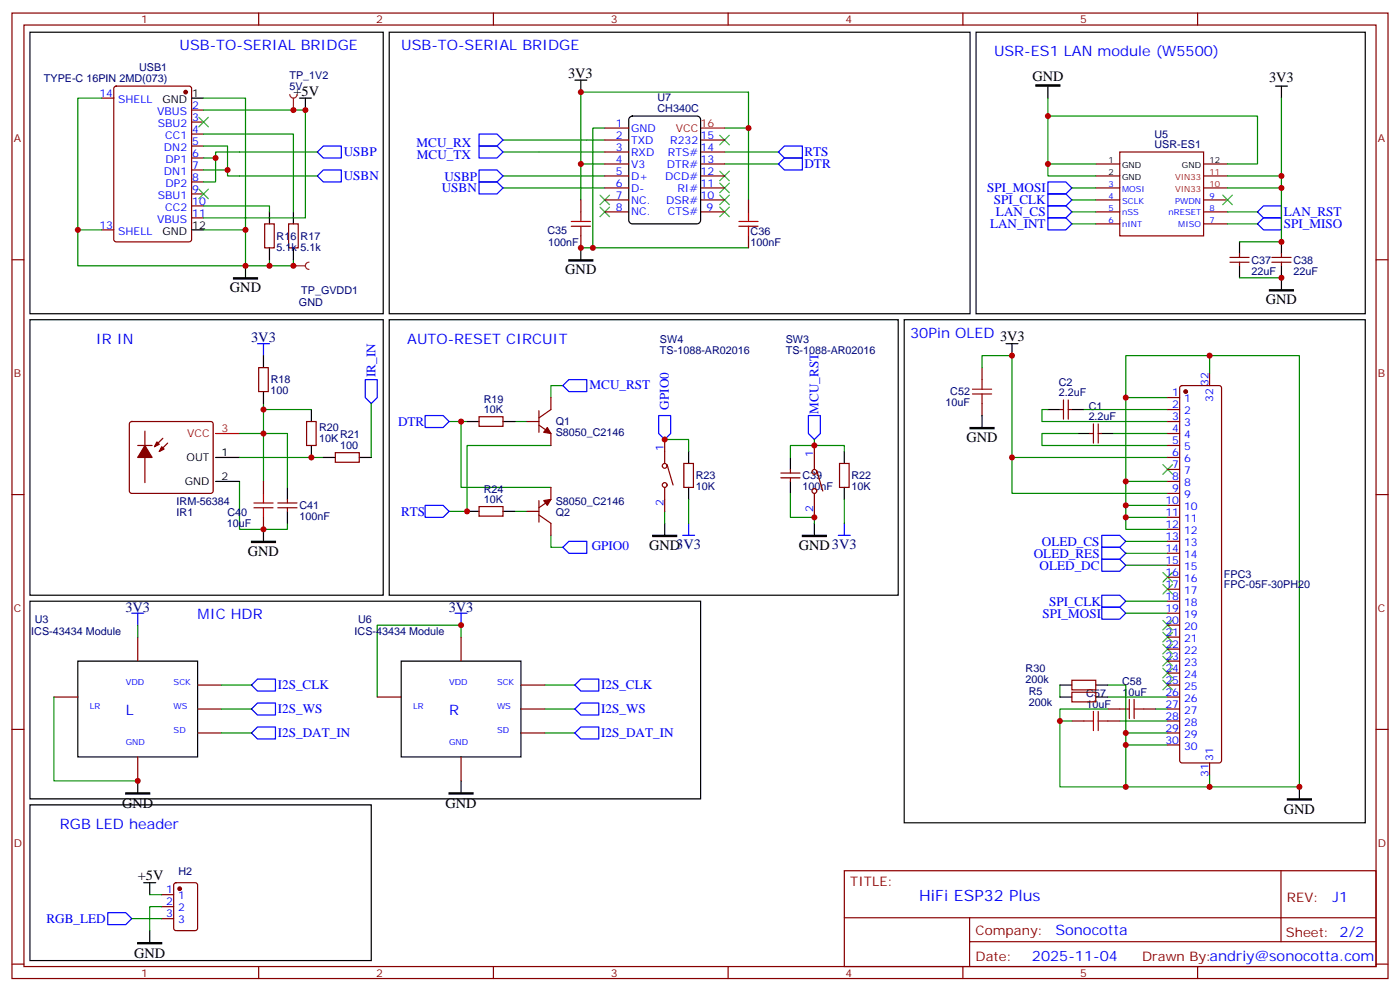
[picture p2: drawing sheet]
<svg xmlns="http://www.w3.org/2000/svg" width="412mm" height="292mm" viewBox="0 0 412 292" stroke-linecap="round" stroke-linejoin="round" font-family="sans-serif">
<g fill="none" stroke="#870000" stroke-width=".35">
<path d="M3.5 3.8h405.4v284.4h-405.4zM7.1 7.4h398.2v277.3h-398.2zM76.2 3.8v3.6M145.3 3.8v3.6M214.5 3.8v3.6M283.6 3.8v3.6M352.8 3.8v3.6M3.5 76.5h3.6M78 65.9h2.8v7.1h-2.8zM85 65.9h2.8v7.1h-2.8zM405.3 76.5h3.6M3.5 145.7h3.6"/>
<path d="M405.3 145.7h3.6M3.5 214.8h3.6M405.3 214.8h3.6M248.7 256.4h156.6v28.3h-156.6zM377.3 256.5v20.8M248.7 270.3h156.5M285.6 277.3h119.6M285.6 270.3v14.1M3.5 284h3.6M76.2 284.7v3.5M145.3 284.7v3.5M214.5 284.7v3.5"/>
<path d="M283.6 284.7v3.5M352.8 284.7v3.5M405.3 284h3.6"/>
</g>
<path d="M79.4 76.5v1.8h-7.1M86.4 76.5v1.8h-7M70.6 141.8v14.1h14.1v-1.8" fill="none" stroke="#008700" stroke-width=".35"/>
<path d="M79.4 62.4v3.5M79.4 73v3.5M86.4 62.4v3.5M86.4 73v3.5" fill="none" stroke="#000" stroke-width=".35"/>
<path d="M38.3 124.3l.5-.2h23.3l.5 .2 .2 .5v19.8l-.2 .5-.5 .2h-23.3l-.5-.2-.2-.5v-19.8z" fill="#fff" stroke="#870000" stroke-width=".35"/>
<g fill="none" stroke="#000" stroke-width=".35">
<path d="M8.8 9.5h104.1v82.9h-104.1zM287.5 9.5h114.7v82.9h-114.7zM56.4 28.9h3.6M308.7 25.4v3.5M375.7 25.4h3.5M377.5 25.4v3.5M56.4 67.7h3.6M72.3 78.3v3.5M365.1 71.2v3.6M365.1 78.3v3.5M377.5 71.2v3.6M377.5 78.3v7"/>
<path d="M8.8 94.2h104.1v81.1h-104.1zM77.6 104.7v3.6M77.6 115.3v3.6M63.5 134.7h7.1M91.7 120.6v3.5M91.7 131.2v3.5M95.2 134.7h3.6M105.8 134.7h3.6M63.5 141.8h7.1M77.6 155.9v3.5M84.7 143.5v3.6M84.7 150.6v3.5"/>
</g>
<path d="M63.5 127.7h7.1" fill="none" stroke="#f00" stroke-width=".35"/>
<g fill="#870000" stroke="#870000" stroke-width=".35">
<path d="M42.7 131.2l2.1 3.5h-4.2z"/>
<path d="M47.6 131.6l.7 .7-1.4 .7z"/>
<path d="M46.2 130.1l.7 .7-1.4 .8z"/>
<circle cx="54.7" cy="27.1" r=".53"/>
</g>
<g fill="none" stroke="#870000" stroke-width=".35">
<path d="M30 28.9h3.5M33.7 25.6l.5-.2h21.5l.7 .4v44.7l-.4 .7h-21.8l-.6-.4-.1-44.7zM56.4 32.4h3.6M56.4 35.9h3.6M56.4 39.5h3.6M56.4 43h3.6M56.4 46.5h3.6M56.4 50.1h3.6M56.4 53.6h3.6M56.4 57.1h3.6M322.8 48.3h7M322.8 51.8h7"/>
<path d="M322.8 55.4h7M322.8 58.9h7M329.8 44.8h24.7v24.7h-24.7zM354.5 48.3h7.1M354.5 51.8h7.1M354.5 55.4h7.1M354.5 58.9h7.1M30 67.7h3.5M56.4 60.6h3.6M56.4 64.2h3.6M322.8 62.4h7M322.8 65.9h7"/>
<path d="M354.5 62.4h7.1M354.5 65.9h7.1M362.3 77.2h5.6M362.3 75.8h5.6M365.1 74.8v1M365.1 77.2v1.1M374.6 77.2h5.7M374.6 75.8h5.7M377.5 74.8v1M377.5 77.2v1.1M76.2 108.3h2.8v7h-2.8zM40.6 131.2h4.2"/>
<path d="M42.7 127v15.1M48 129.1l-2.5 2.5M49.4 130.5l-2.5 2.5M90.3 124.1h2.8v7.1h-2.8zM98.8 133.3h7v2.8h-7zM77.6 141.8v3.5M77.6 152.4v3.5M81.8 148.1h5.7M81.8 149.5h5.7M84.7 147.1v1M84.7 149.5v1.1"/>
</g>
<path d="M305.2 25h7v.4h-7zM68.8 81.8h7v.4h-7zM373.9 85.3h7.1v.4h-7.1zM74.1 159.4h7v.4h-7z" fill="#000" stroke="#000" stroke-width=".35"/>
<g fill="none" stroke="#008700" stroke-width=".35">
<path d="M30 28.9h-7.1v38.8h7.1M60 28.9h12.3v38.8M60 32.4h30v31.8h-30M60 39.5h26.4v22.9M308.7 28.9v19.4h14.1M308.7 34.2h61.7v14.1h-8.8M377.5 28.9v22.9h-15.9M60 46.5h3.5M60 50.1h7M308.7 48.3v3.5h14.1M315.7 55.4h7.1M315.7 58.9h7.1"/>
<path d="M377.5 51.8v3.6h-15.9M377.5 55.4v15.8h-12.4M22.9 67.7v10.6h49.4v-10.6h-12.3M60 60.6h19.4v1.8M315.7 62.4h7.1M315.7 65.9h7.1M361.6 62.4h8.8M361.6 65.9h8.8M365.1 81.8h12.4M77.6 118.9v22.9M109.4 118.9v15.8M70.6 127.7h14.1v15.8"/>
<path d="M70.6 134.7h24.6M77.6 120.6h14.1"/>
</g>
<path d="M74.8 149.5h5.6M74.8 148.1h5.6M77.6 145.3v2.8M77.6 149.5v2.9" fill="none" stroke="#a10000" stroke-width=".35"/>
<path d="M93.5 44.8l1.7-1.8h5.3v3.5h-5.3zM93.5 51.8l1.7-1.7h5.3v3.5h-5.3zM308.7 53.6h5.3l1.7 1.8-1.7 1.7h-5.3zM308.7 57.1h5.3l1.7 1.8-1.7 1.7h-5.3zM308.7 60.6h5.3l1.7 1.8-1.7 1.8h-5.3zM308.7 64.2h5.3l1.7 1.7-1.7 1.8h-5.3zM370.4 65.9l1.8-1.7h5.3v3.5h-5.3zM370.4 62.4l1.8-1.8h5.3v3.6h-5.3zM75.8 101.2h3.6M77.6 101.2v3.5M107.6 111.8h3.5v5.3l-1.7 1.8-1.8-1.8z" fill="none" stroke="#00f" stroke-width=".35"/>
<path d="M58.6 34.5l2.8 2.9M61.4 34.5l-2.8 2.9M58.6 55.7l2.8 2.8M61.4 55.7l-2.8 2.8M360.2 57.5l2.8 2.8M363 57.5l-2.8 2.8" fill="none" stroke="#3c3" stroke-width=".35"/>
<path d="M86.4 78.3h3.6M91 77.2a1.06 1.06 0 0 0-1 1.1 1.06 1.06 0 0 0 1 1" fill="none" stroke="#8c2424" stroke-width=".35"/>
<circle cx="86.4" cy="78.3" r=".18" fill="#8c2424"/>
<path d="M88.2 28.9h3.5M90 28.9v3.5M8.8 237h100.6v45.9h-100.6zM42.3 260h3.6M44.1 260v3.5M44.1 274.1v3.5" fill="none" stroke="#000" stroke-width=".35"/>
<path d="M47.6 263.5h3.6M47.6 267h3.6M47.6 270.5h3.6M51.4 260.2l.5-.2h5.6l.7 .4v13l-.5 .6-5.8 .1-.7-.5v-12.9z" fill="none" stroke="#870000" stroke-width=".35"/>
<circle cx="52.9" cy="261.7" r=".53" fill="#870000" stroke="#870000" stroke-width=".35"/>
<path d="M40.6 277.6h7v.4h-7z" fill="#000" stroke="#000" stroke-width=".35"/>
<path d="M38.8 270.5h8.8M44.1 263.5h3.5M47.6 267h-3.5v7.1" fill="none" stroke="#008700" stroke-width=".35"/>
<path d="M31.7 268.8h5.3l1.8 1.7-1.8 1.8h-5.3z" fill="none" stroke="#00f" stroke-width=".35"/>
<path d="M85.4 27.8a1.06 1.06 0 0 0 1 1.1 1.06 1.06 0 0 0 1.1-1.1M86.4 28.9v3.5" fill="none" stroke="#8c2424" stroke-width=".35"/>
<circle cx="86.4" cy="32.4" r=".18" fill="#8c2424"/>
<g fill="none" stroke="#00f" stroke-width=".35">
<path d="M141.1 39.5h5.3l1.8 1.7-1.8 1.8h-5.3zM141.1 43h5.3l1.8 1.8-1.8 1.7h-5.3zM141.1 53.6h5.3l1.8 1.8-1.8 1.7h-5.3zM141.1 50.1h5.3l1.8 1.7-1.8 1.8h-5.3zM229.3 44.8l1.8-1.8h5.3v3.5h-5.3zM229.3 48.3l1.8-1.8h5.3v3.6h-5.3zM165.8 113.6l1.8-1.8h5.3v3.5h-5.3zM125.2 122.4h5.3l1.8 1.7-1.8 1.8h-5.3zM194 122.4h3.6v5.3l-1.8 1.7-1.8-1.7zM238.1 122.4h3.6v5.3l-1.8 1.7-1.8-1.7zM125.2 148.8h5.3l1.8 1.8-1.8 1.8h-5.3zM201.1 157.7h3.5"/>
<path d="M202.8 154.1v3.6M246.9 157.7h3.6M248.7 154.1v3.6M324.6 157.7h5.2l1.8 1.7-1.8 1.8h-5.2zM165.8 161.2l1.8-1.8h5.3v3.5h-5.3zM324.6 178.8h5.2l1.8 1.8-1.8 1.8h-5.2zM324.6 175.3h5.2l1.8 1.8-1.8 1.7h-5.2zM324.6 164.7h5.2l1.8 1.8-1.8 1.7h-5.2zM324.6 161.2h5.2l1.8 1.7-1.8 1.8h-5.2zM38.8 180.6h3.5M40.6 180.6v3.5M134.1 180.6h3.5"/>
<path d="M135.8 180.6v3.5M74.1 208.8l1.7-1.8h5.3v3.6h-5.3zM74.1 215.9l1.7-1.8h5.3v3.5h-5.3zM74.1 201.8l1.7-1.8h5.3v3.5h-5.3zM169.3 201.8l1.8-1.8h5.3v3.5h-5.3zM169.3 215.9l1.8-1.8h5.3v3.5h-5.3zM169.3 208.8l1.8-1.8h5.3v3.6h-5.3z"/>
</g>
<g fill="none" stroke="#a10000" stroke-width=".35">
<path d="M168.3 66.6h5.6M168.3 65.2h5.6M171.1 62.4v2.8M171.1 66.6v2.9M217.7 66.6h5.6M217.7 65.2h5.6M220.5 62.4v2.8M220.5 66.6v2.9M286.5 116h5.6M286.5 114.6h5.6M289.3 111.8v2.8M289.3 116v2.9"/>
<path d="M319.3 212.3h2.8M322.1 209.5v5.7M323.5 212.3h2.8M323.5 209.5v5.7M329.8 208.8h2.9M332.7 206v5.6M334.1 208.8h2.8M334.1 206v5.6"/>
</g>
<g fill="none" stroke="#870000" stroke-width=".35">
<path d="M178.2 37.7h7M171.1 58.9v3.5M178.2 41.2h7M178.2 44.8h7M178.2 48.3h7M178.2 51.8h7M178.2 55.4h7M178.2 58.9h7M206.4 41.2h7M206.4 44.8h7M206.4 48.3h7M206.4 51.8h7"/>
<path d="M206.4 55.4h7M206.4 58.9h7M220.5 58.9v3.5M171.1 69.5v3.5M178.2 62.4h7M206.4 62.4h7M220.5 69.5v3.5M162.3 117.1v3.5l-3.6 2.5M289.3 108.3v3.5M289.3 118.9v3.5M313.3 117.8v5.6M314.7 117.8v5.6"/>
<path d="M344 117.1h3.5M347.7 113.8l.5-.2h10.9l.5 .2 .2 .5v109.7l-.2 .5-.5 .2h-10.9l-.5-.3-.2-.4v-109.7zM356.3 110v3.6M141.1 122.7h7.1v2.9h-7.1zM155.2 124.1h3.5M158.7 125.2l3.6 2.5v3.5M158.7 121v6.3M195.8 129.4v7.1M196.5 136.8l1.8 6M201.4 136.5h2.9v7h-2.9zM230 139.3h5.7M232.8 138.3v1"/>
<path d="M239.9 131.2v7.1M240.6 138.6l1.8 6M247.3 136.5h2.8v7h-2.8zM312.2 120.6h1.1M314.7 120.6h1M321 127.7h1.1M322.1 124.8v5.7M323.5 124.8v5.7M323.5 127.7h1.1M344 127.7h3.5M344 120.6h3.5M344 124.1h3.5"/>
<path d="M344 131.2h3.5M344 134.7h3.5M344 138.3h3.5M141.1 149.2h7.1v2.8h-7.1zM155.2 150.6h3.5M158.7 151.7l3.6 2.4v3.6M158.7 147.4v6.4M162.3 143.5v3.6l-3.6 2.4M195.8 143.5v7.1M230 140.7h5.7M232.8 140.7v1.1M239.9 145.3v7.1"/>
<path d="M344 141.8h3.5M344 145.3h3.5M344 148.8h3.5M344 152.4h3.5M344 155.9h3.5M344 159.4h3.5M344 162.9h3.5M344 166.5h3.5M344 170h3.5M344 173.5h3.5M344 177.1h3.5M40.6 187.6v7.1"/>
<path d="M135.8 187.6v7.1M344 180.6h3.5M344 184.1h3.5M344 187.6h3.5M344 191.2h3.5M344 194.7h3.5M344 198.2h3.5M15.9 205.3h7M58.2 208.8h7.1M58.2 201.8h7.1M58.2 215.9h7.1M111.1 205.3h7.1"/>
<path d="M153.5 208.8h7M153.5 201.8h7M153.5 215.9h7M315.7 200.3h7.1v2.9h-7.1zM315.7 203.9h7.1v2.8h-7.1zM315.7 212.3h3.6M326.3 208.8h3.5M326.3 212.3h3.5M336.9 208.8h3.5M344 208.8h3.5M344 212.3h3.5M344 201.8h3.5"/>
<path d="M344 205.3h3.5M344 215.9h3.5M344 219.4h3.5M40.6 222.9v7.1M135.8 222.9v7.1M356.3 224.7v3.5"/>
<circle cx="195.8" cy="137.2" r=".71"/>
<circle cx="239.9" cy="139" r=".71"/>
<circle cx="195.8" cy="142.8" r=".71"/>
<circle cx="239.9" cy="144.6" r=".71"/>
</g>
<g fill="none" stroke="#000" stroke-width=".35">
<path d="M114.7 9.5h171.1v82.9h-171.1zM169.3 23.6h3.6M171.1 23.6v3.5M185.4 34.6l.9-.4h19l.9 .4 .2 .6v29.7l-.5 .8-.6 .2h-19l-.9-.4-.2-.6v-29.7zM171.1 73v3.5M114.7 94.2h149.9v81.1h-149.9zM266.3 94.2h135.9v148.1h-135.9zM296.3 101.2h3.6M298.1 101.2v3.5M137.6 124.1h3.5M148.2 124.1h3.5M202.8 133v3.5"/>
<path d="M232.8 134.7v3.6M248.7 133v3.5M289.3 122.4v3.5M308.7 120.6h3.5M315.7 120.6h3.6M317.5 127.7h3.5M324.6 127.7h3.5M137.6 150.6h3.5M148.2 150.6h3.5M195.8 154.1v3.6M202.8 143.5v3.6M232.8 141.8v3.5"/>
<path d="M239.9 154.1v3.6M248.7 143.5v3.6M8.8 177.1h197.6v58.2h-197.6zM22.9 194.7h35.3v28.2h-35.3zM118.2 194.7h35.3v28.2h-35.3zM312.2 201.8h3.5M312.2 205.3h3.5M322.8 201.8h3.5M322.8 205.3h3.5M40.6 230v3.5M135.8 230v3.5M382.8 231.7v3.6"/>
</g>
<g fill="none" stroke="#008700" stroke-width=".35">
<path d="M178.2 37.7h-3.6v35.3M213.4 37.7h7.1v-10.6h-49.4v21.2h7.1M220.5 37.7v21.2M60 43h7v8.8h26.5M93.5 44.8h-30v8.8h-3.5M148.2 44.8h30M148.2 41.2h30M148.2 55.4h30M148.2 51.8h30M171.1 48.3v10.6M213.4 44.8h15.9M213.4 48.3h15.9"/>
<path d="M171.1 73h49.4M165.8 113.6h-3.5v3.5M289.3 108.3v-3.6h8.8v30h45.9M331.6 117.1v24.7h12.4M356.3 110v-5.3h-24.7v12.4h12.4M356.3 104.7h26.5v127h-26.5v-3.5M132.3 124.1h5.3M135.8 124.1v19.4h26.5M151.7 124.1h3.5M162.3 131.2h-24.7v19.4h-5.3M195.8 129.4h7v3.6M239.9 131.2h8.8v1.8"/>
<path d="M239.9 131.2h-7.1v3.5M239.9 129.4v1.8M298.1 134.7v10.6h45.9M308.7 120.6h-1.8v3.5h37.1M317.5 127.7h-10.6v3.5h37.1M319.3 120.6h24.7M328.1 127.7h15.9M151.7 150.6h3.5M162.3 157.7v3.5h3.5M195.8 150.6v3.5M202.8 147.1v7M232.8 145.3v7.1h7.1v1.7"/>
<path d="M248.7 147.1v7M331.6 152.4v3.5h12.4M331.6 148.8v3.6h12.4M331.6 141.8v7h12.4M331.6 159.4h12.4M331.6 177.1h12.4M331.6 166.5h12.4M331.6 162.9h12.4M40.6 184.1v3.5M135.8 187.6v-3.5h-24.7v21.2M331.6 180.6h12.4M15.9 205.3v24.7h24.7"/>
<path d="M65.3 208.8h8.8M65.3 215.9h8.8M65.3 201.8h8.8M160.5 208.8h8.8M160.5 215.9h8.8M160.5 201.8h8.8M312.2 201.8v3.5M315.7 212.3h-3.5v19.4h19.4M326.3 201.8h5.3v14.1M326.3 208.8h-14.1v3.5M326.3 205.3h17.7M329.8 212.3h14.2"/>
<path d="M340.4 208.8h3.6M344 215.9h-12.4v3.5M344 219.4h-12.4v12.3h24.7"/>
</g>
<g fill="none" stroke="#3c3" stroke-width=".35">
<path d="M212 39.8l2.8 2.9M214.8 39.8l-2.8 2.9M176.7 57.5l2.9 2.8M179.6 57.5l-2.9 2.8M212 57.5l2.8 2.8M212 53.9l2.8 2.9M212 50.4l2.8 2.8M214.8 57.5l-2.8 2.8M214.8 53.9l-2.8 2.9M214.8 50.4l-2.8 2.8M176.7 61l2.9 2.8M179.6 61l-2.9 2.8"/>
<path d="M212 61l2.8 2.8M214.8 61l-2.8 2.8M342.5 136.8l2.9 2.9M345.4 136.8l-2.9 2.9M342.5 172.1l2.9 2.8M342.5 168.6l2.9 2.8M345.4 172.1l-2.9 2.8M345.4 168.6l-2.9 2.8M342.5 189.8l2.9 2.8M342.5 193.3l2.9 2.8M342.5 196.8l2.9 2.8M342.5 186.2l2.9 2.9"/>
<path d="M342.5 182.7l2.9 2.8M345.4 189.8l-2.9 2.8M345.4 193.3l-2.9 2.8M345.4 196.8l-2.9 2.8M345.4 186.2l-2.9 2.9M345.4 182.7l-2.9 2.8M342.5 200.3l2.9 2.9M345.4 200.3l-2.9 2.9"/>
</g>
<path d="M167.6 76.5h7v.4h-7zM285.8 125.9h7v.4h-7zM192.3 157.7h7v.3h-7zM236.4 157.7h7v.3h-7zM37 233.5h7.1v.4h-7.1zM132.3 233.5h7v.4h-7zM379.2 235.3h7.1v.3h-7.1z" fill="#000" stroke="#000" stroke-width=".35"/>
<g fill="#870000" stroke="#870000" stroke-width=".35">
<path d="M160.2 147.4l2.1-.3-1.1 1.7z"/>
<path d="M161.2 125.9l1.1 1.8-2.1-.4z"/>
<circle cx="349.2" cy="115.3" r=".53"/>
</g>
<path d="M206.4 37.7h7" fill="none" stroke="#f00" stroke-width=".35"/>
<g fill="#c00">
<circle cx="79.4" cy="78.3" r=".88"/>
<circle cx="77.6" cy="155.9" r=".88"/>
<circle cx="77.6" cy="127.7" r=".88"/>
<circle cx="91.7" cy="134.7" r=".88"/>
<circle cx="77.6" cy="120.6" r=".88"/>
<circle cx="22.9" cy="67.7" r=".88"/>
<circle cx="72.3" cy="78.3" r=".88"/>
<circle cx="72.3" cy="67.7" r=".88"/>
<circle cx="63.5" cy="46.5" r=".88"/>
<circle cx="67" cy="50.1" r=".88"/>
<circle cx="308.7" cy="48.3" r=".88"/>
<circle cx="308.7" cy="34.2" r=".88"/>
<circle cx="377.5" cy="51.8" r=".88"/>
<circle cx="377.5" cy="55.4" r=".88"/>
<circle cx="377.5" cy="71.2" r=".88"/>
<circle cx="377.5" cy="81.8" r=".88"/>
<circle cx="86.4" cy="78.3" r=".88"/>
<circle cx="86.4" cy="32.4" r=".88"/>
<circle cx="331.6" cy="215.9" r=".88"/>
<circle cx="312.2" cy="212.3" r=".88"/>
<circle cx="331.6" cy="231.7" r=".88"/>
<circle cx="331.6" cy="219.4" r=".88"/>
<circle cx="331.6" cy="152.4" r=".88"/>
<circle cx="331.6" cy="148.8" r=".88"/>
<circle cx="331.6" cy="141.8" r=".88"/>
<circle cx="331.6" cy="117.1" r=".88"/>
<circle cx="298.1" cy="134.7" r=".88"/>
<circle cx="356.3" cy="231.7" r=".88"/>
<circle cx="382.8" cy="231.7" r=".88"/>
<circle cx="356.3" cy="104.7" r=".88"/>
<circle cx="298.1" cy="104.7" r=".88"/>
<circle cx="90" cy="32.4" r=".88"/>
<circle cx="171.1" cy="27.1" r=".88"/>
<circle cx="174.6" cy="73" r=".88"/>
<circle cx="220.5" cy="37.7" r=".88"/>
<circle cx="171.1" cy="73" r=".88"/>
<circle cx="171.1" cy="48.3" r=".88"/>
<circle cx="195.8" cy="129.4" r=".88"/>
<circle cx="239.9" cy="131.2" r=".88"/>
<circle cx="239.9" cy="152.4" r=".88"/>
<circle cx="135.8" cy="124.1" r=".88"/>
<circle cx="137.6" cy="150.6" r=".88"/>
<circle cx="40.6" cy="230" r=".88"/>
<circle cx="135.8" cy="184.1" r=".88"/>
</g>
<text font-size="4.6" fill="#00f" x="270.8" y="265.5">HiFi ESP32 Plus</text>
<g font-size="4.2" fill="#00f">
<text x="52.9" y="14.8">USB-TO-SERIAL BRIDGE</text>
<text x="118.2" y="14.8">USB-TO-SERIAL BRIDGE</text>
<text x="292.8" y="16.5">USR-ES1 LAN module (W5500)</text>
<text x="28.2" y="101.2">IR IN</text>
<text x="119.9" y="101.2">AUTO-RESET CIRCUIT</text>
<text x="268.1" y="99.4">30Pin OLED</text>
<text x="58.2" y="182.4">MIC HDR</text>
<text x="37" y="210.6">L</text>
<text x="132.3" y="210.6">R</text>
<text x="17.6" y="244.1">RGB LED header</text>
<text x="392.5" y="265.7">J1</text>
<text x="310.9" y="275.3">Sonocotta</text>
<text x="304" y="283.1">2025-11-04</text>
</g>
<g font-size="4.2">
<text x="167.3" y="22.9">3V3</text>
<text x="304.1" y="23.9">GND</text>
<text x="86.4" y="28.2">+5V</text>
<text x="373.8" y="24.2">3V3</text>
<text x="166.5" y="80.8">GND</text>
<text x="67.7" y="86.1">GND</text>
<text x="372.9" y="89.7">GND</text>
<text x="294.6" y="100.5">3V3</text>
<text x="284.7" y="130.2">GND</text>
<text x="191.2" y="161.9">GND3V3</text>
<text x="235.3" y="161.9">GND3V3</text>
<text x="73" y="163.7">GND</text>
<text x="36" y="237.8">GND</text>
<text x="131.2" y="237.8">GND</text>
<text x="378.2" y="239.6">GND</text>
<text x="40.6" y="259.3">+5V</text>
<text x="39.5" y="282">GND</text>
</g>
<g font-size="4.2" fill="#000080">
<text x="74" y="100.9">3V3</text>
<text x="36.9" y="180.3">3V3</text>
<text x="132.2" y="180.3">3V3</text>
</g>
<g font-size="3.9" fill="#00f">
<text x="101.2" y="45.9">USBP</text>
<text x="122.7" y="43.4">MCU_RX</text>
<text x="122.8" y="46.8">MCU_TX</text>
<text x="237" y="45.9">RTS</text>
<text x="101.2" y="53">USBN</text>
<text x="130.9" y="53.2">USBP</text>
<text x="237" y="49.4">DTR</text>
<text x="130.1" y="56.6">USBN</text>
<text x="290.8" y="56.6">SPI_MOSI</text>
<text x="292.8" y="60.2">SPI_CLK</text>
<text x="293.4" y="63.7">LAN_CS</text>
<text x="378.2" y="63.6">LAN_RST</text>
<text x="291.6" y="67.2">LAN_INT</text>
<text x="378.2" y="67.1">SPI_MISO</text>
<text x="110.6" y="111.1" transform="rotate(-90 110.6 111.1)">IR_IN</text>
<text x="173.7" y="114.7">MCU_RST</text>
<text x="117.3" y="125.4">DTR</text>
<text x="197" y="120.7" transform="rotate(-90 197 120.7)">GPIO0</text>
<text x="241.1" y="121.8" transform="rotate(-90 241.1 121.8)">MCU_RST</text>
<text x="118.2" y="151.8">RTS</text>
<text x="174.3" y="161.9">GPIO0</text>
<text x="306.9" y="160.7">OLED_CS</text>
<text x="304.5" y="164.2">OLED_RES</text>
<text x="306.2" y="167.7">OLED_DC</text>
<text x="309" y="178.3">SPI_CLK</text>
<text x="307.1" y="181.9">SPI_MOSI</text>
<text x="81.8" y="203">I2S_CLK</text>
<text x="177.1" y="203">I2S_CLK</text>
<text x="81.8" y="210">I2S_WS</text>
<text x="177.1" y="210">I2S_WS</text>
<text x="81.8" y="217.1">I2S_DAT_IN</text>
<text x="177.1" y="217.1">I2S_DAT_IN</text>
<text x="13.7" y="271.8">RGB_LED</text>
</g>
<g font-size="3.9" fill="#800">
<text x="250.5" y="261">TITLE:</text>
<text x="379.1" y="265.7">REV:</text>
<text x="287.4" y="275.2">Company:</text>
<text x="378.7" y="275.8">Sheet: 2/2</text>
<text x="287.4" y="282.9">Date:</text>
<text x="336.4" y="283">Drawn By:andriy@sonocotta.com</text>
</g>
<g font-size="3.2" fill="#800">
<text x="41.6" y="6.8">1</text>
<text x="110.8" y="6.8">2</text>
<text x="179.9" y="6.8">3</text>
<text x="249.1" y="6.8">4</text>
<text x="318.2" y="6.8">5</text>
<text x="4.1" y="41.9">A</text>
<text x="405.9" y="41.9">A</text>
<text x="4.1" y="111.1">B</text>
<text x="405.9" y="111.1">B</text>
<text x="4.1" y="180.2">C</text>
<text x="405.9" y="180.2">C</text>
<text x="4.1" y="249.4">D</text>
<text x="405.9" y="249.4">D</text>
<text x="41.6" y="287.7">1</text>
<text x="110.8" y="287.7">2</text>
<text x="179.9" y="287.7">3</text>
<text x="249.1" y="287.7">4</text>
<text x="318.2" y="287.7">5</text>
</g>
<g font-size="3.2" fill="#000080">
<text x="41" y="21">USB1</text>
<text x="85.3" y="23.3">TP_1V2</text>
<text x="12.9" y="24.1">TYPE-C 16PIN 2MD(073)</text>
<text x="85.3" y="26.5">5V</text>
<text x="193.7" y="29.9">U7</text>
<text x="193.7" y="33.1">CH340C</text>
<text x="340.1" y="40.8">U5</text>
<text x="340.1" y="43.7">USR-ES1</text>
<text x="81.5" y="70.6">R16</text>
<text x="88.5" y="70.6">R17</text>
<text x="161.2" y="68.8">C35</text>
<text x="221.1" y="69.1">C36</text>
<text x="81.5" y="73.8">5.1k 5.1k</text>
<text x="161.5" y="72.4">100nF</text>
<text x="221.1" y="72.4">100nF</text>
<text x="368.7" y="77.7">C37</text>
<text x="381" y="77.7">C38</text>
<text x="368.7" y="80.9">22uF</text>
<text x="381" y="80.9">22uF</text>
<text x="88.1" y="90">GND</text>
<text x="88.8" y="86.5">TP_GVDD1</text>
<text x="194.4" y="101">SW4</text>
<text x="231.5" y="101">SW3</text>
<text x="194.4" y="104.1">TS-1088-AR02016</text>
<text x="231.5" y="104.1">TS-1088-AR02016</text>
<text x="79.7" y="112.9">R18</text>
<text x="311.9" y="113.6">C2</text>
<text x="79.7" y="116">100</text>
<text x="142.5" y="118.6">R19</text>
<text x="278.5" y="119.6">10uF</text>
<text x="279.9" y="116.5">C52</text>
<text x="311.9" y="116.7">2.2uF</text>
<text x="142.5" y="121.7">10K</text>
<text x="163.7" y="125.2">Q1</text>
<text x="320.7" y="123.8">2.2uF</text>
<text x="320.7" y="120.6">C1</text>
<text x="94" y="130.2">10K</text>
<text x="94" y="127">R20</text>
<text x="100.2" y="129">R21</text>
<text x="163.7" y="128.4">S8050_C2146</text>
<text x="100.2" y="132.3">100</text>
<text x="205" y="141.2">R23</text>
<text x="236.4" y="141.2">C39</text>
<text x="250.8" y="141.2">R22</text>
<text x="52" y="148.8">IRM-56384</text>
<text x="88.2" y="150">C41</text>
<text x="142.5" y="148.1">10K</text>
<text x="142.5" y="145.1">R24</text>
<text x="163.7" y="148.8">S8050_C2146</text>
<text x="205" y="144.3">10K</text>
<text x="236.4" y="144.3">100nF</text>
<text x="250.8" y="144.3">10K</text>
<text x="52" y="152">IR1</text>
<text x="66.8" y="155.3">10uF</text>
<text x="67" y="152">C40</text>
<text x="88.2" y="153.2">100nF</text>
<text x="163.7" y="152">Q2</text>
<text x="360.5" y="173.2">FPC-05F-30PH20</text>
<text x="360.5" y="170.3">FPC3</text>
<text x="10.2" y="183.5">U3</text>
<text x="105.5" y="183.5">U6</text>
<text x="9.2" y="187">ICS-43434 Module</text>
<text x="104.5" y="187">ICS-43434 Module</text>
<text x="302.1" y="197.9">R30</text>
<text x="302.1" y="201.2">200k</text>
<text x="330.6" y="201.8">C58</text>
<text x="303.1" y="207.9">200k</text>
<text x="303.1" y="204.7">R5</text>
<text x="320" y="205.3">C57</text>
<text x="320" y="208.5">10uF</text>
<text x="330.6" y="204.9">10uF</text>
<text x="52.6" y="257.6">H2</text>
</g>
<g font-size="3.2" fill="#00f">
<text x="29.3" y="28.5">14</text>
<text x="34.8" y="30.3">SHELL</text>
<text x="46.3" y="33.8">VBUS</text>
<text x="56.6" y="32.1">2</text>
<text x="56.6" y="35.6">3</text>
<text x="46.5" y="37.4">SBU2</text>
<text x="48.7" y="40.9">CC1</text>
<text x="56.6" y="39.1">4</text>
<text x="181.4" y="40.9">2</text>
<text x="181.4" y="37.4">1</text>
<text x="185.9" y="38.8">GND</text>
<text x="206.4" y="40.9">15</text>
<text x="48.3" y="44.4">DN2</text>
<text x="48.8" y="47.9">DP1</text>
<text x="56.6" y="42.7">5</text>
<text x="56.6" y="46.2">6</text>
<text x="181.4" y="47.9">4</text>
<text x="181.4" y="44.4">3</text>
<text x="185.9" y="45.8">RXD</text>
<text x="185.9" y="42.3">TXD</text>
<text x="196.7" y="45.8">RTS#</text>
<text x="197.4" y="42.3">R232</text>
<text x="206.4" y="44.4">14</text>
<text x="206.4" y="47.9">13</text>
<text x="48.3" y="51.5">DN1</text>
<text x="56.6" y="49.7">7</text>
<text x="56.6" y="53.2">8</text>
<text x="181.4" y="51.5">5</text>
<text x="185.9" y="52.9">D+</text>
<text x="185.9" y="49.4">V3</text>
<text x="196" y="52.9">DCD#</text>
<text x="196.5" y="49.4">DTR#</text>
<text x="206.4" y="51.5">12</text>
<text x="46.5" y="58.5">SBU1</text>
<text x="48.8" y="55">DP2</text>
<text x="56.6" y="56.8">9</text>
<text x="181.4" y="58.5">7</text>
<text x="181.4" y="55">6</text>
<text x="185.9" y="59.9">NC.</text>
<text x="185.9" y="56.4">D-</text>
<text x="196.3" y="59.9">DSR#</text>
<text x="199.5" y="56.4">RI#</text>
<text x="206.4" y="55">11</text>
<text x="206.4" y="58.5">10</text>
<text x="46.3" y="65.6">VBUS</text>
<text x="48.7" y="62.1">CC2</text>
<text x="56.6" y="60.3">10</text>
<text x="56.6" y="63.8">11</text>
<text x="181.4" y="62.1">8</text>
<text x="185.9" y="63.5">NC.</text>
<text x="196.7" y="63.5">CTS#</text>
<text x="208.1" y="62.1">9</text>
<text x="29.3" y="67.3">13</text>
<text x="34.8" y="69.1">SHELL</text>
<text x="356" y="113.6" transform="rotate(-90 356 113.6)">32</text>
<text x="345.3" y="116.7">1</text>
<text x="348.8" y="118.5">1</text>
<text x="357.4" y="118.3" transform="rotate(-90 357.4 118.3)">32</text>
<text x="345.3" y="120.3">2</text>
<text x="345.3" y="123.8">3</text>
<text x="348.8" y="122">2</text>
<text x="348.8" y="125.6">3</text>
<text x="345.3" y="127.3">4</text>
<text x="345.3" y="130.8">5</text>
<text x="348.8" y="129.1">4</text>
<text x="195.4" y="133" transform="rotate(-90 195.4 133)">1</text>
<text x="239.5" y="134.7" transform="rotate(-90 239.5 134.7)">1</text>
<text x="345.3" y="134.4">6</text>
<text x="345.3" y="137.9">7</text>
<text x="348.8" y="132.6">5</text>
<text x="348.8" y="136.1">6</text>
<text x="345.3" y="141.4">8</text>
<text x="348.8" y="139.7">7</text>
<text x="348.8" y="143.2">8</text>
<text x="195.4" y="149.1" transform="rotate(-90 195.4 149.1)">2</text>
<text x="343.3" y="148.5">10</text>
<text x="345.3" y="145">9</text>
<text x="348.8" y="146.7">9</text>
<text x="239.5" y="150.9" transform="rotate(-90 239.5 150.9)">2</text>
<text x="343.3" y="152">11</text>
<text x="343.3" y="155.5">12</text>
<text x="348.8" y="150.2">10</text>
<text x="348.8" y="153.8">11</text>
<text x="343.3" y="159.1">13</text>
<text x="348.8" y="157.3">12</text>
<text x="348.8" y="160.8">13</text>
<text x="343.3" y="162.6">14</text>
<text x="343.3" y="166.1">15</text>
<text x="348.8" y="164.4">14</text>
<text x="348.8" y="167.9">15</text>
<text x="343.3" y="169.7">16</text>
<text x="343.3" y="173.2">17</text>
<text x="348.8" y="171.4">16</text>
<text x="343.3" y="176.7">18</text>
<text x="348.8" y="174.9">17</text>
<text x="348.8" y="178.5">18</text>
<text x="343.3" y="180.2">19</text>
<text x="343.3" y="183.8">20</text>
<text x="348.8" y="182">19</text>
<text x="348.8" y="185.5">20</text>
<text x="343.3" y="187.3">21</text>
<text x="343.3" y="190.8">22</text>
<text x="348.8" y="189.1">21</text>
<text x="343.3" y="194.3">23</text>
<text x="343.3" y="197.9">24</text>
<text x="348.8" y="192.6">22</text>
<text x="348.8" y="196.1">23</text>
<text x="343.3" y="201.4">25</text>
<text x="348.8" y="199.6">24</text>
<text x="348.8" y="203.2">25</text>
<text x="343.3" y="204.9">26</text>
<text x="343.3" y="208.5">27</text>
<text x="348.8" y="206.7">26</text>
<text x="343.3" y="212">28</text>
<text x="343.3" y="215.5">29</text>
<text x="348.8" y="210.2">27</text>
<text x="348.8" y="213.7">28</text>
<text x="343.3" y="219">30</text>
<text x="348.8" y="217.3">29</text>
<text x="348.8" y="220.8">30</text>
<text x="357.4" y="224" transform="rotate(-90 357.4 224)">31</text>
<text x="356" y="228.7" transform="rotate(-90 356 228.7)">31</text>
<text x="49" y="263.1">1</text>
<text x="49" y="266.7">2</text>
<text x="52.5" y="264.9">1</text>
<text x="52.5" y="268.4">2</text>
<text x="49" y="270.2">3</text>
<text x="52.5" y="272">3</text>
</g>
<g font-size="3.2">
<text x="56.6" y="28.5">1</text>
<text x="47.9" y="30.3">GND</text>
<text x="47.9" y="69.1">GND</text>
<text x="56.6" y="67.3">12</text>
<text x="55" y="135.8">OUT</text>
<text x="65.3" y="134.4">1</text>
<text x="54.5" y="142.8">GND</text>
<text x="65.3" y="141.4">2</text>
</g>
<g font-size="3.2" fill="#f00">
<text x="199.1" y="38.8">VCC</text>
<text x="206.4" y="37.4">16</text>
<text x="55.1" y="128.7">VCC</text>
<text x="65.3" y="127.3">3</text>
</g>
<g font-size="2.5">
<text x="326.5" y="47.9">1</text>
<text x="356.3" y="47.9">12</text>
<text x="326.5" y="51.5">2</text>
<text x="330.6" y="49.4">GND</text>
<text x="330.6" y="52.9">GND</text>
<text x="348.2" y="49.4">GND</text>
</g>
<g font-size="2.5" fill="#f00">
<text x="346.1" y="52.9">VIN33</text>
<text x="356.3" y="51.5">11</text>
<text x="346.1" y="56.4">VIN33</text>
<text x="356.3" y="55">10</text>
</g>
<g font-size="2.5" fill="#00f">
<text x="326.5" y="55">3</text>
<text x="326.5" y="58.5">4</text>
<text x="330.6" y="56.4">MOSI</text>
<text x="330.6" y="59.9">SCLK</text>
<text x="346.2" y="59.9">PWDN</text>
<text x="356.3" y="58.5">9</text>
<text x="326.5" y="62.1">5</text>
<text x="326.5" y="65.6">6</text>
<text x="330.6" y="63.5">nSS</text>
<text x="344.2" y="63.5">nRESET</text>
<text x="356.3" y="65.6">7</text>
<text x="356.3" y="62.1">8</text>
<text x="330.6" y="67">nINT</text>
<text x="347.1" y="67">MISO</text>
<text x="37" y="201.8">VDD</text>
<text x="51.2" y="201.8">SCK</text>
<text x="132.3" y="201.8">VDD</text>
<text x="146.4" y="201.8">SCK</text>
<text x="26.5" y="208.8">LR</text>
<text x="51.2" y="208.8">WS</text>
<text x="121.7" y="208.8">LR</text>
<text x="146.4" y="208.8">WS</text>
<text x="51.2" y="215.9">SD</text>
<text x="146.4" y="215.9">SD</text>
<text x="37" y="219.4">GND</text>
<text x="132.3" y="219.4">GND</text>
</g>
</svg>
